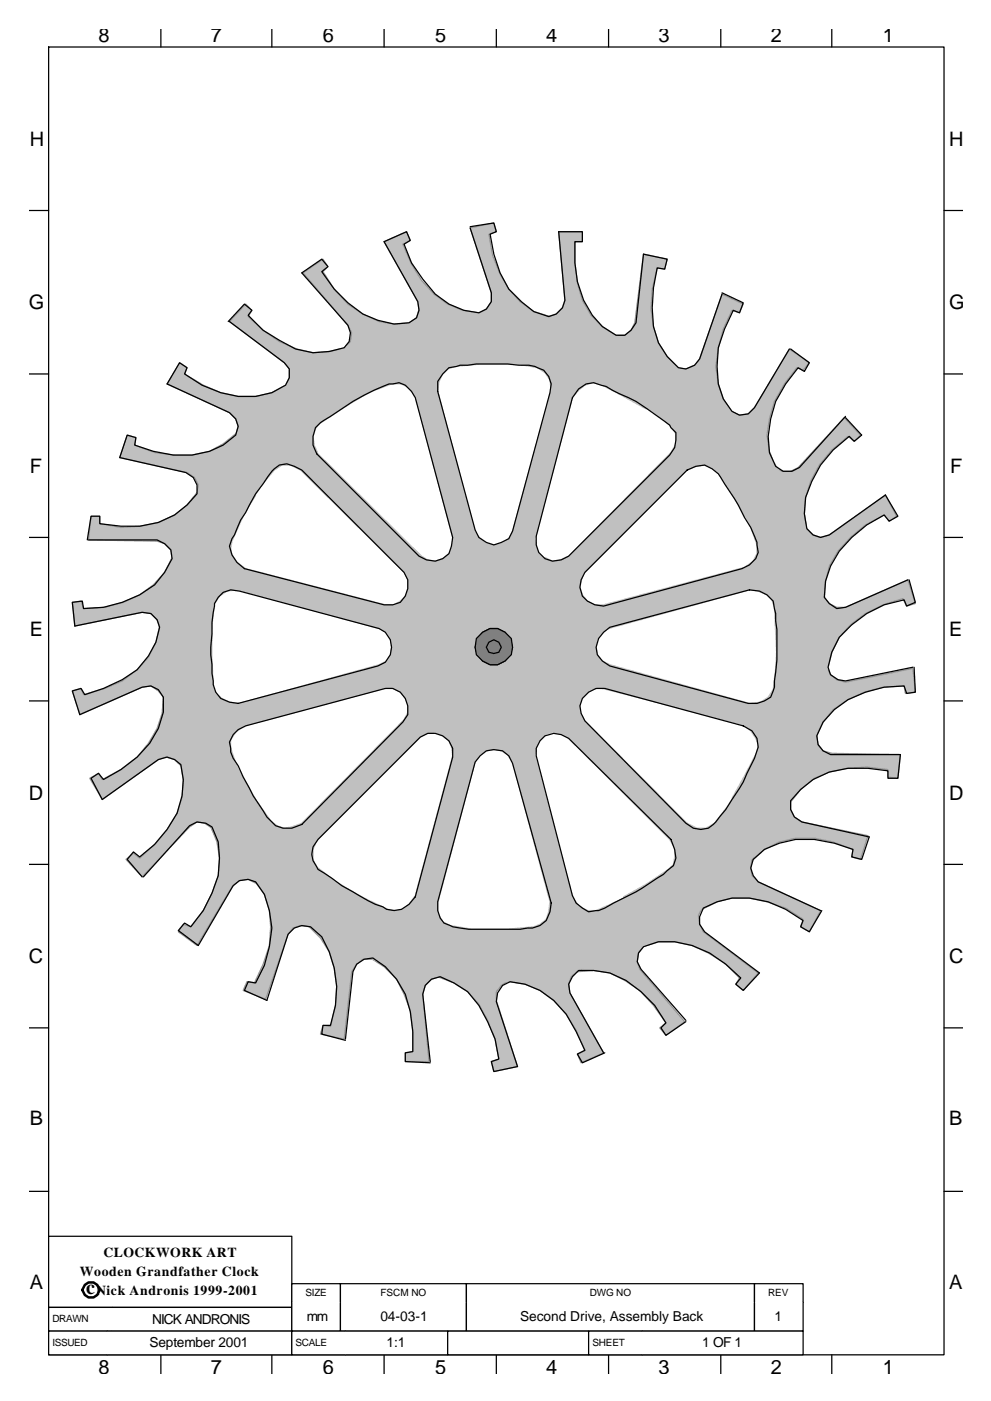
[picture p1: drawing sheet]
<svg xmlns="http://www.w3.org/2000/svg" width="210mm" height="297mm" viewBox="0 0 210 297" stroke-linecap="round" stroke-linejoin="round" font-family="sans-serif">
<g fill="none" stroke="#000" stroke-width=".26">
<path d="M10.3 10h190v277.2h-190zM34.1 6.2v3.8M57.7 6.2v3.8M81.5 6.2v3.8M105.3 6.2v3.8M129.1 6.2v3.8M152.9 6.2v3.8M176.5 6.2v3.8M6.3 44.6h4M200.3 44.6h4M6.3 79.3h4M200.3 79.3h4"/>
<path d="M6.3 113.9h4M200.3 113.9h4M6.3 148.6h4M200.3 148.6h4M6.3 183.3h4M200.3 183.3h4M6.3 217.9h4M200.3 217.9h4M6.3 252.6h4M200.3 252.6h4M34.1 287.2v4.1M57.7 287.2v4.1"/>
<path d="M81.5 287.2v4.1M105.3 287.2v4.1M129.1 287.2v4.1M152.9 287.2v4.1M176.5 287.2v4.1"/>
</g>
<path d="M10.3 262.1h51.6v15.1h-51.6z" fill-rule="evenodd" fill="#fff" stroke="#000" stroke-width=".26"/>
<path d="M61.9 272.2h10.3v3.9h-10.3z" fill-rule="evenodd" fill="#fff"/>
<path d="M61.9 276.1v-3.9h10.3v3.9" fill="none" stroke="#000" stroke-width=".26"/>
<path d="M72.2 272.2h26.8v3.9h-26.8z" fill-rule="evenodd" fill="#fff"/>
<path d="M72.2 276.1v-3.9h26.8v3.9" fill="none" stroke="#000" stroke-width=".26"/>
<path d="M99 272.2h61.1v3.9h-61.1z" fill-rule="evenodd" fill="#fff"/>
<path d="M99 276.1v-3.9h61.1v3.9" fill="none" stroke="#000" stroke-width=".26"/>
<path d="M160.1 272.2h10.3v3.9h-10.3z" fill-rule="evenodd" fill="#fff"/>
<path d="M160.1 276.1v-3.9h10.3v3.9" fill="none" stroke="#000" stroke-width=".26"/>
<path d="M10.3 277.2h13.5v5h-13.5z" fill-rule="evenodd" fill="#fff"/>
<path d="M23.8 277.2h-13.5v5h13.5" fill="none" stroke="#000" stroke-width=".26"/>
<path d="M23.8 277.2h38.1v5h-38.1z" fill-rule="evenodd" fill="#fff"/>
<path d="M23.8 277.2h38.1v5h-38.1" fill="none" stroke="#000" stroke-width=".26"/>
<path d="M61.9 276.1h10.3v6.1h-10.3z" fill-rule="evenodd" fill="#fff"/>
<path d="M61.9 276.1v6.1h10.3v-6.1" fill="none" stroke="#000" stroke-width=".26"/>
<path d="M72.2 276.1h26.8v6.1h-26.8z" fill-rule="evenodd" fill="#fff"/>
<path d="M72.2 276.1v6.1h26.8v-6.1" fill="none" stroke="#000" stroke-width=".26"/>
<path d="M99 276.1h61.1v6.1h-61.1z" fill-rule="evenodd" fill="#fff"/>
<path d="M99 276.1v6.1h61.1v-6.1" fill="none" stroke="#000" stroke-width=".26"/>
<path d="M160.1 276.1h10.3v6.1h-10.3z" fill-rule="evenodd" fill="#fff"/>
<path d="M160.1 276.1v6.1h10.3v-6.1" fill="none" stroke="#000" stroke-width=".26"/>
<path d="M10.3 282.2h12.5v5h-12.5z" fill-rule="evenodd" fill="#fff"/>
<path d="M22.8 282.2h-12.5v5h12.5" fill="none" stroke="#000" stroke-width=".26"/>
<path d="M22.8 282.2h39.1v5h-39.1z" fill-rule="evenodd" fill="#fff"/>
<path d="M22.8 282.2h39.1v5h-39.1" fill="none" stroke="#000" stroke-width=".26"/>
<path d="M61.9 282.2h11.4v5h-11.4z" fill-rule="evenodd" fill="#fff"/>
<path d="M73.3 282.2h-11.4v5h11.4" fill="none" stroke="#000" stroke-width=".26"/>
<path d="M73.3 282.2h21.7v5h-21.7z" fill-rule="evenodd" fill="#fff"/>
<path d="M73.3 282.2h21.7v5h-21.7" fill="none" stroke="#000" stroke-width=".26"/>
<path d="M95 282.2h29.9v5h-29.9z" fill-rule="evenodd" fill="#fff" stroke="#000" stroke-width=".26"/>
<path d="M124.9 282.2h11.4v5h-11.4z" fill-rule="evenodd" fill="#fff"/>
<path d="M136.3 282.2h-11.4v5h11.4" fill="none" stroke="#000" stroke-width=".26"/>
<path d="M136.3 282.2h34.1v5h-34.1z" fill-rule="evenodd" fill="#fff"/>
<path d="M136.3 282.2h34.1v5h-34.1" fill="none" stroke="#000" stroke-width=".26"/>
<g fill="#c0c0c0" stroke="#969696" stroke-width=".26">
<path d="M153.2 62.4l4.5 2.1-.8 1.8-1.6-.5-1.8 4-1.1 3.9a16.3 16.3 0 0 0 2.9 13.8 34.1 34.1 0 0 1-10.6-6.9l-1-1.6v-1l1.8 .2 1.9-.8 1-1.3z" fill-rule="evenodd"/>
<path d="M167.5 74l4.2 2.9-1.3 1.6-1.3-.5-2.7 3.4-2.1 3.7-1.1 3.7-.5 3.5 .5 3.4 1.4 3.4a35.6 35.6 0 0 1-9-9l-.6-1.6 .3-1.3 1.6 .8 1.8-.2 1.4-1.4z" fill-rule="evenodd"/>
<path d="M164.3 98.9l1.6 1h1.8l1.6-.8 9.8-10.6 3.5 3.8-1.4 1.3-1.3-1.1a21 21 0 0 0-9 13l-.2 3.4 .5 3.5-4.5-5.9-1.6-2.6-.8-2.1-.3-1.9z" fill-rule="evenodd"/>
<path d="M171.2 112.1l1.3 1.3 1.6 .5 1.8-.5 12-8.4 2.3 4.4-1.6 1.1-1-1.3a23.4 23.4 0 0 0-11.7 10.8l-.7 3.2-.3 3.4-1.9-3.1-2.3-6.1-.3-4.2z" fill-rule="evenodd"/>
<path d="M174.1 127.4l.8-.8 1 1.4 1.6 .8h1.9l13.2-5.9 1.6 5.1-1.8 .5-.8-1.6a22.7 22.7 0 0 0-13.5 8.2l-1.6 3.2-.8 3.2a29.5 29.5 0 0 1-2.1-12.5z" fill-rule="evenodd"/>
<path d="M174.6 142l.8-.5 .8 1.6 1.3 1 1.9 .5 14.3-2.9 .5 5.1-2.1 .2-.3-1.6a22.8 22.8 0 0 0-15.1 5.1l-2.1 2.6-1.6 3.2-.2-3.7v-3.7l.2-2.9 .8-2.4z" fill-rule="evenodd"/>
<path d="M172.2 156.3l1.1-.3 .3 1.9 1 1.3 1.9 .5 14.5 .3-.5 5-2.1-.3v-1.5a24.3 24.3 0 0 0-15.6 1.8l-2.9 2.4-2.2 2.6 .6-3.7 1.6-6.3 1-2.4z" fill-rule="evenodd"/>
<path d="M155 184.3l1.9-1.6 1.6-.8 1 .3-.2 1.6 .2 1.8 1.4 1.4 13.2 6.1-2.4 4.5-1.8-1.1 .5-1.6-3.7-2.4-4-1.3a15.4 15.4 0 0 0-13.7 1.6l3.9-6.1z" fill-rule="evenodd"/>
<path d="M165.1 171.1l1.6-1.3h1v1.8l.8 1.6 1.6 1.1 14 2.9-1.5 5-1.9-.5 .3-1.6a20.7 20.7 0 0 0-15.6-1.6l-3.2 1.6-2.7 2.4 2.7-6.9z" fill-rule="evenodd"/>
<path d="M136.3 200.7a38 38 0 0 1 10-8.2l1.6-.2 1.1 .2-.8 1.6 .2 1.9 .8 1.6 11.7 8.7-3.2 3.7-1.6-1.3 .8-1.4a22.8 22.8 0 0 0-13.8-7.6h-3.4z" fill-rule="evenodd"/>
<path d="M122.5 206l6.1-3.9 2.9-1.4 2.4-.5h1.6l1 .5-1 1.4-.3 1.8 .5 1.6 9.6 11.1-4 2.9-1.3-1.6 1.3-1-2.7-3.7-2.9-3.2-3.1-2.1-3.2-1.6-3.5-.5z" fill-rule="evenodd"/>
<path d="M107.9 208.1l6.7-2.6 5.5-.8 1.6 .3 1.1 .8-1.6 1.3-.6 1.6 .3 1.8 7.2 12.7-4.8 2.1-.8-1.8 1.6-.8-1.9-4.2a18.2 18.2 0 0 0-10.8-9.8z" fill-rule="evenodd"/>
<path d="M92.9 207.1l3.7-.5 6.6-.6 4 1.1 .7 .8-1.5 1-1.1 1.4v1.8l4.5 14-5 1.1-.6-2.1 1.6-.6-.8-4.2-1.5-4a14.7 14.7 0 0 0-10.6-9.2z" fill-rule="evenodd"/>
<path d="M78.6 203.1l7.4 .5 5.3 1.6 1.3 .8 .5 1.1-1.6 .5-1.3 1.3-.5 1.9 1.3 14.3h-5v-1.9l1.6-.2v-4.5l-.6-4.3-1.3-3.4-1.6-3.2-2.6-2.6z" fill-rule="evenodd"/>
<path d="M65.6 196.5l3.5 .8a19 19 0 0 1 9.5 4.8l.2 1.3h-1.8l-1.3 1-1.1 1.6-1.6 14.3-5-1 .5-1.9 1.6 .3a22 22 0 0 0-.3-15.9l-1.8-2.9z" fill-rule="evenodd"/>
<path d="M54 186.7l6.6 3.7 2.4 1.6 1.8 1.9 .8 1.3v1.3l-1.8-.3-1.6 .6-1.1 1.3-4.7 13.7-4.8-1.8 .8-1.9 1.6 .3 1.8-4a19.6 19.6 0 0 0 .3-14.8z" fill-rule="evenodd"/>
<path d="M44.7 175.3a35.6 35.6 0 0 1 9 9l.8 1.6-.3 1.3-1.5-.8-1.9 .3-1.6 1.3-7.4 12.5-4-2.9 1.1-1.6 1.6 .5 2.6-3.4 1.9-3.7a15.1 15.1 0 0 0-.3-14.1z" fill-rule="evenodd"/>
<path d="M34.7 147.8l1.5 3.2 2.4 6.1 .6 2.6-.3 1.6-.5 1.1-1.4-1.4-1.8-.5-1.6 .5-11.9 8.5-2.7-4.5 1.9-1 .8 1.3a20.8 20.8 0 0 0 11.6-10.9l1.1-3.1z" fill-rule="evenodd"/>
<path d="M38.4 162.1a38.1 38.1 0 0 1 6.8 10.6l.3 1.6-.5 1.3-1.6-1.1-1.6-.2-1.6 1-10 10.6-3.5-3.7 1.6-1.3 1.3 1 3.2-2.9 2.7-3.1a15.5 15.5 0 0 0 2.9-13.8z" fill-rule="evenodd"/>
<path d="M15.3 146.5l1.9-.5 .5 1.3 4.5-1.3a16.8 16.8 0 0 0 10.9-9.8l.8-3.5 1.8 7.2 .3 3.2v2.3l-.5 1.6-.8 .8-1.1-1.3-1.6-1.1-1.8 .3-13.3 5.8z" fill-rule="evenodd"/>
<path d="M15.3 127.7l1.9-.3 .5 1.6a21.5 21.5 0 0 0 14.8-5l2.4-2.6 1.6-3.2 .3 3.7v3.7l-1.1 5.3-.8 1.6-1 .5-.6-1.6-1.3-1.3-1.8-.3-14.3 2.9z" fill-rule="evenodd"/>
<path d="M19.3 109.4h1.9v1.6a21.4 21.4 0 0 0 15.8-1.8l2.7-2.1 2.1-2.7-.5 3.7-1.6 6.4-1.1 2.4-1 1.3-1.1 .2-.3-1.8-1.3-1.3-1.6-.6-14.5-.2z" fill-rule="evenodd"/>
<path d="M27 92.3l1.8 .5-.2 1.6a23.1 23.1 0 0 0 15.8 1.3l3-1.6 2.6-2.1a30.8 30.8 0 0 1-5.6 11.4l-1.3 1-1.3 .3 .3-1.9-.8-1.6-1.6-1-14.3-3.2z" fill-rule="evenodd"/>
<path d="M38.1 76.9l1.6 1.1-.5 1.3 3.9 2.4a17.9 17.9 0 0 0 14.6 1.6l2.9-1.6a26.3 26.3 0 0 1-7.9 9.8l-1.6 .8h-1.1l.5-1.9-.5-1.6-1.3-1.3-13.2-6.1z" fill-rule="evenodd"/>
<path d="M52.1 64.5l1.3 1.3-.7 1.3 3.1 2.9 3.5 2.4 3.7 1.6 3.4 .8 3.4-.3 3.5-.8-5.3 5.1-2.4 1.8-4 1.6-1-.5 .8-1.6v-1.9l-1.1-1.3-11.6-8.7z" fill-rule="evenodd"/>
<path d="M64.3 57.9l4.2-3 1.1 1.6-1.1 1.1a20.2 20.2 0 0 0 11.9 10.6l3.2 .5 3.4-.3a28.1 28.1 0 0 1-11.1 5.9h-1.8l-1.1-.6 1.3-1.3 .3-1.8-.8-1.6z" fill-rule="evenodd"/>
<path d="M81.5 51.2l4.8-2.1 .7 1.9-1.5 .8 1.8 4.2a18.2 18.2 0 0 0 10.9 9.8l3.4 .5-6.6 2.4-3.2 .5-2.4 .3-1.6-.3-1-.8 1.6-1 .5-1.9-.3-1.6z" fill-rule="evenodd"/>
<path d="M118.5 49.1h5.1v2.1h-1.6v4.5l.5 4.3a14.5 14.5 0 0 0 8.2 11.1 36.9 36.9 0 0 1-12.4-1.9l-1.6-1-.3-1.1 1.6-.5 1.3-1.3 .6-1.6z" fill-rule="evenodd"/>
<path d="M99.7 48.3l5.1-1 .5 1.8-1.6 .6a22.7 22.7 0 0 0 6.6 14.2l2.9 2.2 3.5 1a33.4 33.4 0 0 1-12.7 .8l-1.9-.5-.5-1.1 1.6-.8 1-1.6v-1.8z" fill-rule="evenodd"/>
<path d="M136.5 53.9l5.1 1-.6 2.2-1.6-.3a22 22 0 0 0 .3 15.9l1.9 2.9 2.3 2.4a29 29 0 0 1-11.9-4.5l-1-1.1-.3-1.3h1.9l1.3-1.1 .8-1.6z" fill-rule="evenodd"/>
</g>
<g fill="#c0c0c0" stroke="#c0c0c0" stroke-width=".26">
<path d="M140.2 75.6a72.7 72.7 0 0 1 24.4 23l3.9 7.1-10.5 3.7-2.7-4.7-3.2-4.8-1.3-.8-1.3-.5-1.9 .3-1.8 .8-22 21.9-.8 2.9 .6 1.6-18.8 10.9 10.8-18.8 1.6 .8 1.6-.3 1.8-.8 21.7-21.9 1.1-1.9v-2.1l-1.1-1.6-3.4-2.9-4-2.4z" fill-rule="evenodd"/>
<path d="M104.8 137l18.8-10.9 1 1.3 1.6 .8h1.9l29.9-7.9 1.8-1.3 .8-1.6v-1.9l-1.6-4.5-2.1-3.9 9.5-5.6 3.7 7.9a69.5 69.5 0 0 1 5.6 32.3l-10.9-1.8-.5-11.1-.5-1.6-1.1-1.1-1.8-.8-1.9-.2-29.9 8.2-1.3 .8-1.1 1.3-.2 1.6z" fill-rule="evenodd"/>
<path d="M104.8 137h21.7l.2 1.8 1.1 1.3 1.6 .8 29.6 8.2 2.4-.2 1.6-1.1 1-1.6 .6-4.5 .2-4.7h11.1a80.4 80.4 0 0 1-7.9 32.5l-4.2 7.2-8.5-7.5 5.3-9.7 .3-1.6-.6-1.4-1-1.5-1.6-1.4-29.9-7.6h-1.9l-1.3 .8-1 1z" fill-rule="evenodd"/>
<path d="M104.8 137l18.8 10.8-.6 1.6v1.6l1.1 1.8 21.7 21.7 2.1 1.1h1.9l1.8-1.1 2.7-3.4 2.6-4 9.5 5.3-5 7.4-5.6 6.4-6 5.8-6.7 4.8-6.8 3.9-4-10.6 4.8-2.6 4.7-3.2 1.1-1 .2-1.6v-1.9l-1-1.8-21.7-21.7-1.6-.8-1.6-.3-1.6 .6z" fill-rule="evenodd"/>
<path d="M104.8 137.2l10.8 18.8-1.3 1.1-.5 1.3-.3 1.8 7.9 29.9 1.4 1.9 1.8 1.1h1.9l4.2-1.9 4.2-2.1 5.3 9.5-7.9 3.7-7.9 2.9-8 1.9-8.2 1-8.2-.2 2.1-10.9h5.3l5.8-.5 1.4-.5 1.3-1.1 .5-1.6 .3-2.1-8-29.6-1-1.6-1.3-.8-1.6-.3z" fill-rule="evenodd"/>
<path d="M104.8 137.2v21.7l-1.6 .3-1.3 .8-1.1 1.6-7.9 29.9v2.1l1 1.8 1.6 .8 4.8 .8h4.5v11.1l-8.8-.8-8.4-1.3-8-2.4-7.4-3.4-6.8-4 7.1-8.4 4.8 2.6 5 2.4 1.6 .3 1.6-.3 1.3-1.1 1.3-1.8 7.9-29.7-.2-1.8-.6-1.3-1.3-1.1z" fill-rule="evenodd"/>
<path d="M41 168.5l10.6-3.8 2.6 4.8 3.2 4.5 1.3 1.1 1.6 .5 1.6-.3 2.1-.8 21.7-21.9 .8-1.6v-1.6l-.5-1.3 18.8-10.9-10.9 18.8-1.6-.8-1.5 .3-1.6 .8-22 21.9-.8 1.9v2.1l.8 1.6 3.7 2.9 4 2.4-5.6 9.5a80.4 80.4 0 0 1-24.3-23z" fill-rule="evenodd"/>
<path d="M33.9 132.5l11.1 1.8v5.6l.2 5.5 .6 1.6 1.3 1.1 1.6 .8 2.1 .2 29.6-8.2 1.6-.8 .8-1.3 .3-1.6h21.7l-18.8 10.9-1.1-1.3-1.6-.8h-1.8l-29.6 7.9-1.9 1.3-1.1 1.6v1.9l1.6 4.5 2.4 3.9-9.5 5.6-4-8-2.6-7.9-1.9-8.2-1-8.2z" fill-rule="evenodd"/>
<path d="M45.8 97.5l8.4 7.5-2.6 4.4-2.4 5.3-.3 1.6 .3 1.4 1.1 1.5 1.8 1.4 29.7 7.6h1.8l1.3-.8 1.1-1 18.8 10.8h-21.7l-.3-1.8-.8-1.3-1.6-.8-29.9-8.2-2.3 .2-1.6 1.1-1.1 1.6-.5 4.5-.3 4.7h-10.8l.5-8.7 1.6-8.5 2.4-7.9 3.4-7.4z" fill-rule="evenodd"/>
<path d="M53.7 88l6.1-5.8 6.6-4.8 7.2-3.9 3.7 10.3-4.8 2.9-4.8 3.2-.8 1-.5 1.6 .3 1.9 .8 1.8 21.9 21.7 1.4 .8 1.5 .3 1.6-.6 10.9 18.8-18.8-10.8 .5-1.6v-1.9l-.8-1.5-21.9-21.7-2.2-1.1h-1.8l-1.6 1.1-2.9 3.4-2.4 4-9.5-5.6 4.8-7.1z" fill-rule="evenodd"/>
<path d="M69.3 75.6l8-3.7a69.5 69.5 0 0 1 32.2-5.6l-2.1 10.9h-5.3l-5.5 .5a4.7 4.7 0 0 0-3.7 5.3l7.9 29.9 1.1 1.3 1.3 1.1 1.6 .2v21.7l-10.9-18.8 1.3-1 .8-1.6v-1.9l-7.9-29.9-1.3-1.8-1.6-.8h-2.1l-4.3 1.6-3.9 2.1z" fill-rule="evenodd"/>
<path d="M104.8 66.1a80.4 80.4 0 0 1 32.5 7.9l6.9 4.2-7.1 8.5-9.8-5.3-1.6-.3-1.6 .6-1.3 1-1.4 1.6-7.9 29.9 .3 1.6 .5 1.6 1.3 1-10.8 18.8v-21.7l1.6-.2 1.5-1.1 .8-1.6 8.2-29.9-.2-2.1-1.1-1.6-1.6-1-4.5-.8h-4.7z" fill-rule="evenodd"/>
</g>
<g fill="none" stroke="#000" stroke-width=".26">
<path d="M99.7 48.3l4.5 13.8v1.8l-1 1.6-1.6 .8a15.1 15.1 0 0 1-11.9-7.1l-2.4-3.5-1.6-3.9 1.3-.8-.7-1.9-4.8 2.1 7.1 12.7 .3 1.9-.5 1.6-1.6 1-3.2 .3-3.4-.8-3.2-1.3-3.2-2.4-2.9-2.9-2.6-3.7 1.3-1.1-1.3-1.6-4.3 3 9.8 11.1 .5 1.6-.2 1.8-1.1 1.3-3.2 .8-3.4 .3-3.7-.8-3.4-1.9-3.5-2.1-3.1-3.1 .7-1.1-1.5-1.3-3.5 3.7M99.7 48.1l5.1-.8 .5 1.8-1.3 .6 .8 4.2 1.3 4 1.8 3.4 2.7 2.6 2.6 2.2 3.2 1 1.6-.5 1.3-1.3 .6-1.6-1.4-14.6h5.1v2.1h-1.6v4.5a19.3 19.3 0 0 0 5.8 13.5l2.9 1.9h1.9l1.3-1.1 1-1.6 1.6-14.5 5.1 1-.6 2.2-1.6-.3-.8 4.2-.2 4.3a14.5 14.5 0 0 0 5.5 12.7l1.6 .2 1.9-.8 1-1.3 4.8-13.7M48.7 68.2l11.6 8.7 1.1 1.3v1.9l-.8 1.6a15.4 15.4 0 0 1-13.8 1.6l-3.9-1.6-3.7-2.4 .5-1.3-1.6-1.1-2.6 4.5 13.2 6.1 1.3 1.3 .5 1.6-.5 1.9a15.9 15.9 0 0 1-13.2 4.2l-4.3-.8-3.9-1.3 .2-1.6-1.8-.5-1.6 4.7 14 3.2 1.6 1 .8 1.6v1.9a16.2 16.2 0 0 1-12.2 6.9h-3.9l-4.5-.6v-1.6h-1.9l-.8 5.1M93.9 79.3l1.3-1.3 2.4-.6h1.6l1.9-.2h6.6l2.4 .2a8.4 8.4 0 0 1 5.3 1.1l1 1.3 .5 1.6-.2 1.9-8 29.3-.8 1.6-1.5 .8-1.6 .5-1.6-.5-1.6-1.1-.8-1.5-7.9-29.4v-2.1zM153.2 62.1l4.5 2.1-.8 2.1-1.3-.5-1.9 4-1.3 3.9-.3 4 .3 3.7 1.1 3.2 1.8 2.6 1.6 .8 1.8-.2 1.4-1.4 7.4-12.4M167.7 74l4 2.9-1 1.9-1.4-.8-2.6 3.4a20.8 20.8 0 0 0-3.5 14.6l1.4 2.9 1.6 1h1.8l1.6-.8 9.8-10.8M57.7 99.9a3.5 3.5 0 0 1 4.7-1l1.6 .8 21.7 21.7a4.8 4.8 0 0 1-.8 6.3l-1.6 .5h-1.8l-29.6-7.6-1.6-1.4-1.1-1.5-.5-1.9 .5-1.6 .5-.8 1.4-3.2 1-1.5 2.1-4zM66.9 90.7l1.1-1.1 2.1-1.3a51.3 51.3 0 0 1 12.4-6.9l2.2-.3 1.3 .6 1.3 1.3 .8 1.3 7.9 29.6-.2 1.9-.6 1.6a4.5 4.5 0 0 1-6.3 .5l-21.7-21.7-.8-1.8v-1.9zM122.8 82.5l1.6-1.1 1.5-.3 2.7 .8 1.3 .8a44 44 0 0 1 11.1 6.6l1.1 .8 .2 .6 1.1 1v1.6l-.3 1.6-1 1.6-21.5 21.4-1.5 .8a3.9 3.9 0 0 1-5.3-3.2v-1.8l7.6-29.4zM145.8 99.7l1.8-.8 1.9-.3a6.7 6.7 0 0 1 4.2 4l2.9 4.5 1.4 2.6 1.3 2.1 1.3 3.2 .3 2.1-.6 1.3-1.3 1.4-1.6 .8-29.3 7.9-1.9-.3a3.9 3.9 0 0 1-2.9-5.3l.8-1.5zM179.4 88.5l3.4 3.8-1.6 1.3-1-1.1a23 23 0 0 0-9.3 13l-.2 3.4 .5 3.2 1.3 1.3 1.6 .5 1.8-.5 12-8.4 2.6 4.4-1.9 1.1-1-1.3a24.3 24.3 0 0 0-11.4 10.8l-1 3.2-.3 3.4 1 1.4 1.6 1 1.9-.2 13.2-5.9M18.8 114.5h14.5l1.6 .8 1.3 1.3 .3 1.8-1.6 3-2.1 2.6a24.2 24.2 0 0 1-15.1 5l-.2-1.6-2.2 .3 .6 5 14.3-2.9 1.8 .3 1.3 1.3 .6 1.6a15.3 15.3 0 0 1-8 11.1l-3.9 1.9-4 1.3-.8-1.3-1.9 .5 1.6 5 13.3-5.8 1.8-.3 1.6 .8 1.1 1.6v3.2a18.7 18.7 0 0 1-9 12.2l-3.7 2.1-1.1-1.3-1.6 1 2.4 4.5 11.9-8.5 1.9-.5 1.5 .5 1.4 1.1a15.9 15.9 0 0 1-2.9 13.8l-2.7 3.1-3.2 2.7-1.3-1.1-1.3 1.6 3.2 3.7"/>
<path d="M46.3 126.6l1.1-1 1.5-.5 1.9 .2 29.6 8a4.3 4.3 0 0 1 1.4 7.1l-1.6 .8-29.7 7.9-1.8-.2a4.3 4.3 0 0 1-3.5-4.5l-.2-1.6v-1.9l-.3-2.1 .3-6.9 .5-3.9zM128.1 134.1l1.3-1.1 29.6-7.9 2.1 .2 1.6 .8 1.3 1.3 .6 2.7v1.6a42.7 42.7 0 0 1-.3 12.7v1.3l-.8 2.1-1.3 .8-1.6 .5h-1.9l-29.3-7.9-1.6-1.1a3.9 3.9 0 0 1 .3-6zM192.9 122.9l1.3 4.8-1.8 .8-.6-1.3a22.5 22.5 0 0 0-13.7 7.9l-1.6 3.2-.8 3.2 .5 1.6 1.6 1 1.6 .3 14.3-2.9M49.5 155.8l1-1.1 1.6-.8 29.7-7.9a4.1 4.1 0 0 1 4.7 3.7v1.8l-1 1.6-21.5 21.7-2.1 .8h-1.8l-1.6-.5-1.9-1.9a56.3 56.3 0 0 1-6.1-10.8l-1-1.6-.6-1.3-.2-2.2zM114.6 157.1a4.2 4.2 0 0 1 6-.6l21.7 21.5 .8 2.1 .3 1.8-.5 1.6-2.1 1.9a65.4 65.4 0 0 1-10.6 6.1l-1.9 1-1.3 .6-2.1 .2-1.3-.8-1.4-1-.8-1.6-7.6-29.7v-1.5zM124.9 146.8l1.6-.8h1.8l29.4 7.9 1.8 1.1 1.1 1.5 .3 1.9a47.7 47.7 0 0 1-9.6 16.4 4.2 4.2 0 0 1-5.8-.3l-21.4-21.7-.8-1.5-.3-1.6 .6-1.6zM193.9 141.5l.3 5.3-1.8 .2-.6-1.6-4.2 .3-4 1.1-3.7 1.5-2.9 2.2-2.4 2.6-1.3 2.9 .3 1.9 1 1.3 1.6 .8h14.8l-.5 5h-2.1v-1.6l-4.3-.5a17.2 17.2 0 0 0-16.4 6.9v1.8l.8 1.6 1.6 1.1 14.3 3.1-1.6 4.8-2.1-.5 .3-1.6-4-1.3a18.8 18.8 0 0 0-14.8 1.3l-2.4 2.1-.5 1.9 .5 1.5 1.1 1.4 13.2 6.1M67.5 178l21.7-21.7a4.4 4.4 0 0 1 4.8-.2 4.4 4.4 0 0 1 2 4.4l-7.9 29.6-1.3 1.6a4.2 4.2 0 0 1-5.6 .6 26.7 26.7 0 0 1-6.3-3.2l-2.4-1.3-2.1-1.6-2.9-1.9-.3-.5a4.2 4.2 0 0 1 .3-5.8zM101.9 160.2a4.2 4.2 0 0 1 6 0l.8 1.6 8.2 29.7-.2 1.8a4.3 4.3 0 0 1-4.8 3.5l-1.6 .2h-10.8l-3.5-.5-1.8-.8-.8-1.1-.5-1.5v-1.9l7.9-29.6zM30.4 185.9l9.8-10.8 1.6-.8 1.9 .2 1.3 .8 1.3 3.2 .3 3.4-.3 3.7-1.3 3.8-1.9 3.7-2.6 3.4-1.3-.8-1.4 1.6 4.3 3.2 7.4-12.7 1.3-1.1 1.9-.3 1.5 .6 1.9 2.6 1 3.5 .6 3.7-.6 3.9-1 4-1.9 3.7-1.5-.3-.8 1.9 4.7 2.1 4.5-14 1.3-1.3 1.6-.6 1.9 .3 2.4 2.1a21.9 21.9 0 0 1 1.8 18.8h-1.6l-.2 1.9 5 1.3M174.4 193.1l-2.7 4.5-1.8-1.1 .5-1.3a20.9 20.9 0 0 0-15.1-4.8l-3.2 .8-2.9 1.3-.8 1.9v1.6l1.1 1.6 11.6 8.7-3.4 3.7-1.6-1.3 1.1-1.4-3.2-2.9a19.5 19.5 0 0 0-14.3-4.7l-3.2 1-1 1.4-.3 1.8 .8 1.6 9.5 10.8M145.5 216.6l-4.2 2.9-1.1-1.6 1.1-1a22.9 22.9 0 0 0-11.9-10.6l-3.5-.5h-3.1l-1.4 1.3-.8 1.6 .3 1.8 7.2 12.7"/>
<path d="M73.3 220.3l1.6-14.3 .8-1.6 1.6-1 1.8-.3a16.3 16.3 0 0 1 7.9 11.4l.6 4.2v4.3l-1.6 .2v1.9l5.3 .2M128.3 223.2l-4.7 2.1-1.1-1.8 1.6-.8-1.9-4a17.7 17.7 0 0 0-10.8-10l-3.2-.6-1.6 .8-1 1.6-.3 1.9 4.5 13.7-5 1.1-.6-2.1 1.6-.6-.8-4.2-1.5-3.7-1.9-3.4-2.4-2.9-2.9-1.9-2.9-1.3-1.9 .5-1.3 1.3-.5 1.9 1.6 14.3"/>
</g>
<path d="M102.4 134.1a3.8 3.8 0 0 1 5.8 1.3l.5 1.8a4 4 0 0 1-6.3 2.9 3.7 3.7 0 0 1 0-6z" fill-rule="evenodd" fill="#fff" stroke="#000" stroke-width=".26"/>
<path d="M102.4 137.2h.5M103.5 137.2h.5M104.5 137.2h.5M104.8 134.6v.5M104.8 135.6v.6M104.8 136.7v.5M104.8 137.8v.5M104.8 138.8v.5M105.6 137.2h.5M106.6 137.2h.6" fill="none" stroke="#000" stroke-width=".26"/>
<g fill="#808080" stroke="#000" stroke-width=".26">
<path d="M101.1 135.4l1.3-1.3 1.6-.8h1.6l1.6 .8 1.3 1.3 .2 1.8-.2 1.6-1.3 1.3-1.6 .8h-1.6l-1.6-.8-1.3-1.3-.3-1.6z" fill-rule="evenodd"/>
<path d="M103.7 136.2l1.1-.6 1 .6 .6 1-.6 1.1-1 .3-1.1-.3-.5-1.1z" fill-rule="evenodd"/>
</g>
<path d="M18 272.4l.8-.5h1l.8 .5 .6 1.1-.6 1-.8 .6h-1l-.8-.6-.5-1z" fill="none" stroke="#000" stroke-width=".53"/>
<g font-size="4.2">
<text x="20.9" y="8.9">8</text>
<text x="44.7" y="8.9">7</text>
<text x="68.5" y="8.9">6</text>
<text x="92.3" y="8.9">5</text>
<text x="115.9" y="8.9">4</text>
<text x="139.7" y="8.9">3</text>
<text x="163.5" y="8.9">2</text>
<text x="187.3" y="8.9">1</text>
<text x="6.3" y="30.9">H</text>
<text x="201.3" y="30.9">H</text>
<text x="6.1" y="65.5">G</text>
<text x="201.3" y="65.5">G</text>
<text x="6.3" y="100.2">F</text>
<text x="201.6" y="100.2">F</text>
<text x="6.3" y="134.8">E</text>
<text x="201.3" y="134.8">E</text>
<text x="6.1" y="169.5">D</text>
<text x="201.3" y="169.5">D</text>
<text x="6.1" y="204.2">C</text>
<text x="201.3" y="204.2">C</text>
<text x="6.3" y="238.6">B</text>
<text x="201.3" y="238.6">B</text>
<text x="6.3" y="273.2">A</text>
<text x="18.3" y="274.3">c</text>
<text x="201.3" y="273.2">A</text>
<text x="20.9" y="291.2">8</text>
<text x="44.7" y="291.2">7</text>
<text x="68.5" y="291.2">6</text>
<text x="92.3" y="291.2">5</text>
<text x="115.9" y="291.2">4</text>
<text x="139.7" y="291.2">3</text>
<text x="163.5" y="291.2">2</text>
<text x="187.3" y="291.2">1</text>
</g>
<g font-size="2.9">
<text x="22" y="266.6">CLOCKWORK ART</text>
<text x="16.9" y="270.6">Wooden Grandfather Clock</text>
<text x="20.4" y="274.5">Nick Andronis 1999-2001</text>
<text x="32.3" y="280.6">NICK ANDRONIS</text>
<text x="65.1" y="280.1">mm</text>
<text x="80.7" y="280.1">04-03-1</text>
<text x="110.3" y="280.1">Second Drive, Assembly Back</text>
<text x="164.3" y="280.1">1</text>
<text x="31.7" y="285.7">September 2001</text>
<text x="82" y="285.7">1:1</text>
<text x="149" y="285.7">1 OF 1</text>
</g>
<g font-size="2.1">
<text x="64.8" y="274.8">SIZE</text>
<text x="80.7" y="274.8">FSCM NO</text>
<text x="125.1" y="274.8">DWG NO</text>
<text x="163" y="274.8">REV</text>
<text x="11.1" y="280.4">DRAWN</text>
<text x="11.1" y="285.4">ISSUED</text>
<text x="62.7" y="285.4">SCALE</text>
<text x="125.7" y="285.4">SHEET</text>
</g>
</svg>
